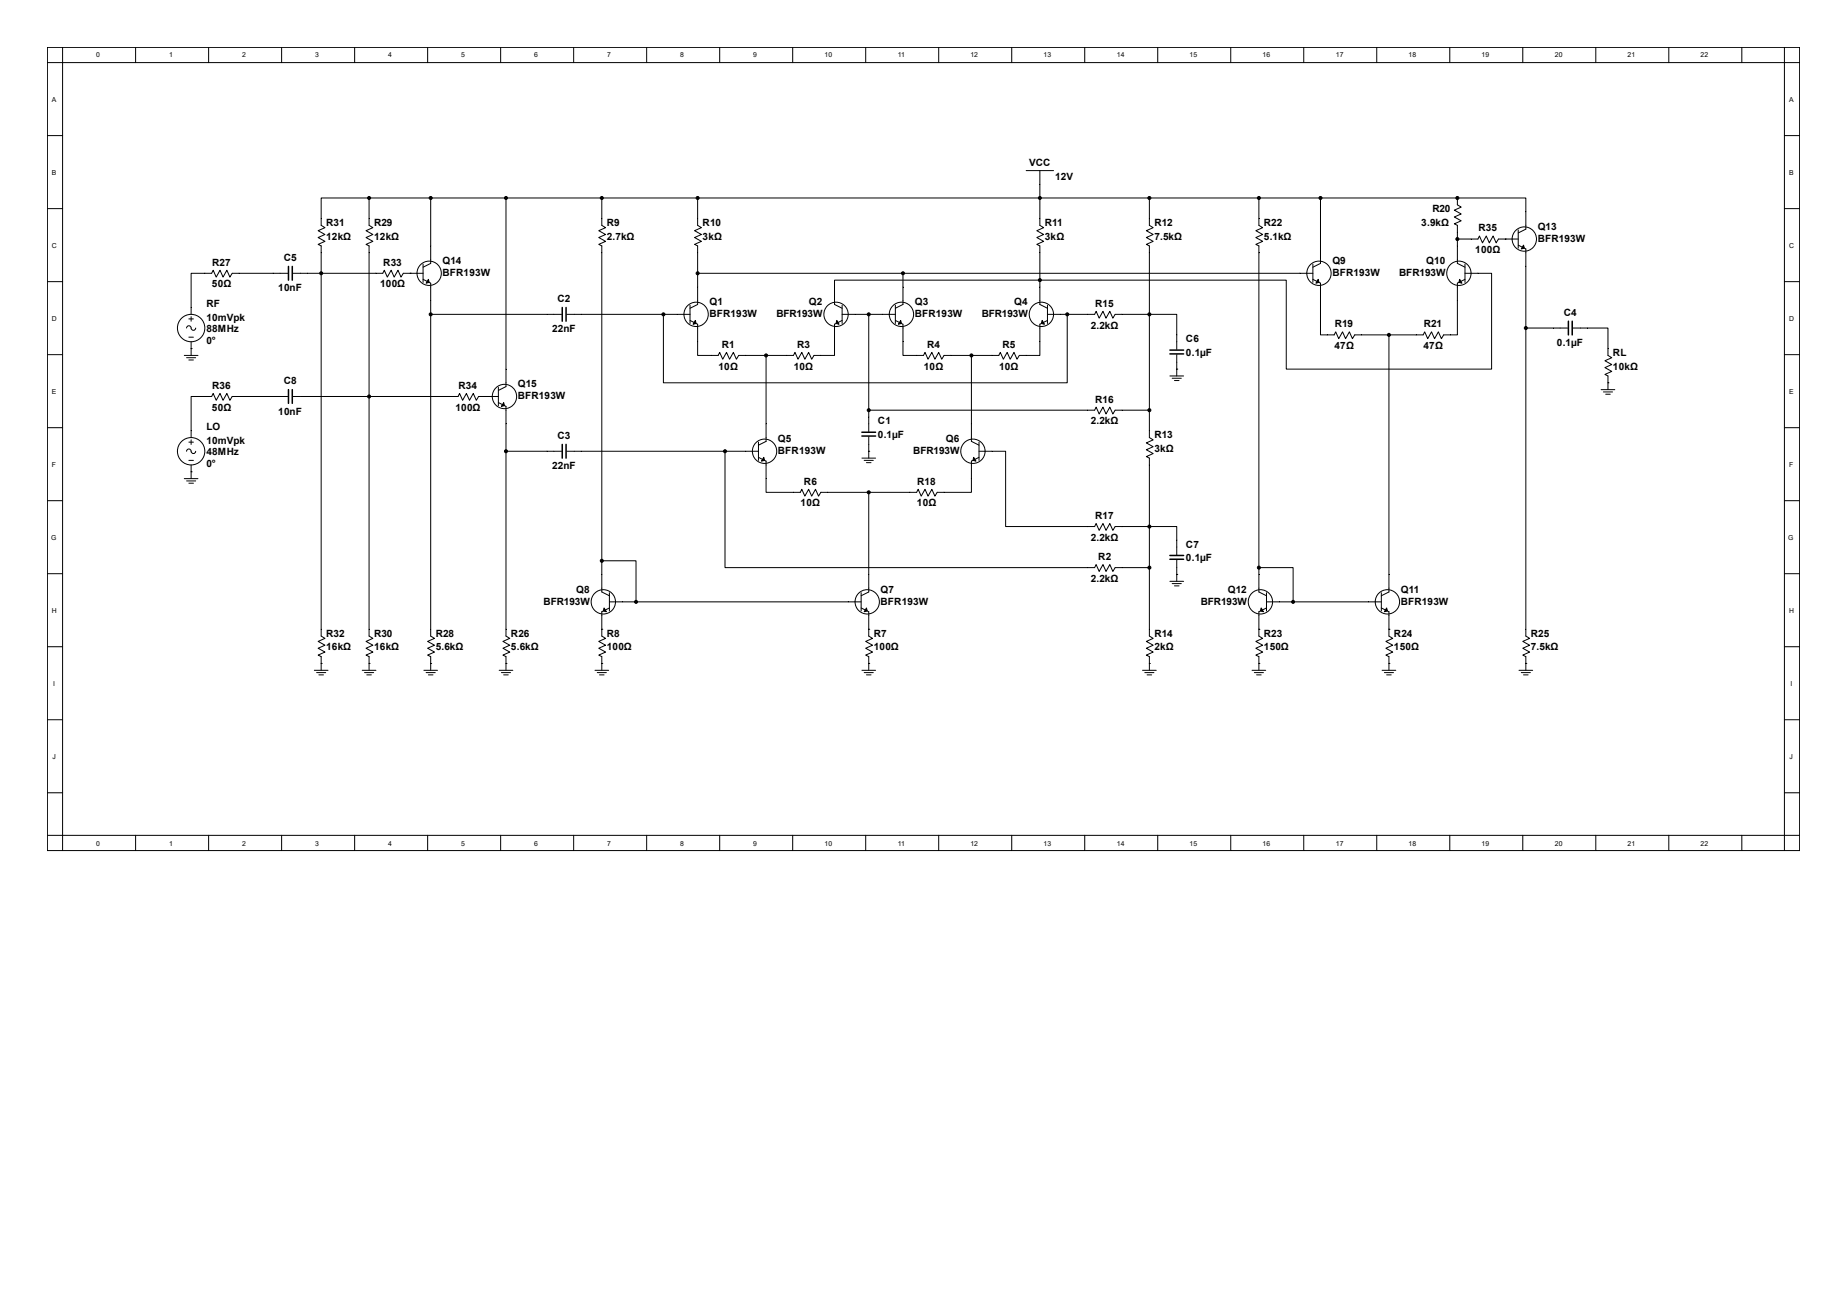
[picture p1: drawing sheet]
<svg xmlns="http://www.w3.org/2000/svg" width="297mm" height="210mm" viewBox="0 0 297 210" stroke-linecap="round" stroke-linejoin="round" font-family="sans-serif">
<g fill="none" stroke="#000" stroke-width=".16">
<path d="M7.6 7.6h281.8v129.2h-281.8zM7.6 10.1h281.8M10.1 7.6v129.2M21.8 7.6v2.5M33.5 7.6v2.5M45.3 7.6v2.5M57 7.6v2.5M68.8 7.6v2.5M80.5 7.6v2.5M92.2 7.6v2.5M104 7.6v2.5M115.7 7.6v2.5"/>
<path d="M127.5 7.6v2.5M139.2 7.6v2.5M151 7.6v2.5M162.7 7.6v2.5M174.4 7.6v2.5M186.2 7.6v2.5M197.9 7.6v2.5M209.7 7.6v2.5M221.4 7.6v2.5M233.1 7.6v2.5M244.9 7.6v2.5M256.6 7.6v2.5"/>
<path d="M268.4 7.6v2.5M280.1 7.6v2.5M286.9 7.6v129.2M7.6 21.8h2.5M7.6 33.5h2.5M59.4 31.8v4.4l.6 .4-1.1 .5 1.1 .6-1.1 .5 1.1 .6-1.1 .5 .5 .2v62.8l.6 .4-1.1 .4 1.1 .7-1.1 .4 1.1 .7-1.1 .4 .5 .3v2.2M59.4 31.8h-7.8v4.4l.7 .4-1.1 .5 1.1 .6-1.1 .5 1.1 .6-1.1 .5 .4 .2v62.8l.7 .4-1.1 .4 1.1 .7-1.1 .4 1.1 .7-1.1 .4 .4 .3v2.2M59.4 31.8h175M69.3 31.8v10.6l-1.3 .6M81.4 31.8v30.4l-1.3 .6M96.8 31.8v4.4l.6 .4-1.1 .5 1.1 .6-1.1 .5 1.1 .6-1.1 .5 .5 .2v55.7l1.2 .6M112.2 31.8v4.4l.6 .4-1.1 .5 1.1 .6-1.1 .5 1.1 .6-1.1 .5 .5 .2v9.5l-1.2 .6"/>
<path d="M165 27.4h4.4M167.2 27.4v8.8l.6 .4-1.1 .5 1.1 .6-1.1 .5 1.1 .6-1.1 .5 .5 .2v9.5l1.2 .6M184.8 31.8v4.4l.6 .4-1.1 .5 1.1 .6-1.1 .5 1.1 .6-1.1 .5 .5 .2v30.9l.6 .3-1.1 .5 1.1 .6-1.1 .5 1.1 .6-1.1 .5 .5 .3v28.6l.6 .4-1.1 .4 1.1 .7-1.1 .4 1.1 .7-1.1 .4 .5 .3v2.2M202.4 31.8v4.4l.6 .4-1.1 .5 1.1 .6-1.1 .5 1.1 .6-1.1 .5 .5 .2v55.7l1.3 .6M212.3 31.8v10.6l-1.2 .6M234.4 31.8v1.1l.6 .4-1.1 .5 1.1 .6-1.1 .5 1.1 .6-1.1 .5 .5 .2v6.2l1.2 .6M234.4 31.8h11v5.1l-1.3 .6M234.4 38.4h3.3l.2-.4 .5 1.1 .6-1.1 .5 1.1 .6-1.1 .5 1.1 .4-.7h3.1M242.1 38.4h.1M244.1 39.4l1.3 .6v62.3l.6 .4-1.1 .4 1.1 .7-1.1 .4 1.1 .7-1.1 .4 .5 .3v2.2M244.1 37v2.9M286.9 21.8h2.5"/>
<path d="M286.9 33.5h2.5M7.6 45.3h2.5M7.6 57h2.5M29.6 57.2h2.2M30 52.8a.37 .37 0 0 1 .4-.4 .37 .37 0 0 1 .3 .4M30 57.5h1.5M30.4 51.3h.7M30.4 54.2h.7M30.4 57.9h.7M30.7 56.1h.1M30.7 50.9v.8M30.7 55v2.2"/>
<path d="M30.7 52.8a.37 .37 0 0 0 .4 .3 .37 .37 0 0 0 .4-.3M46.3 43.9h-9l-.3 .7-.5-1.1-.6 1.1-.5-1.1-.6 1.1-.5-1.1-.3 .4h-3.3v6.7M47.1 43.9h14.5l.2-.4 .5 1.1 .6-1.1 .5 1.1 .6-1.1 .5 1.1 .4-.7h3.1M66 43.9h.1M68 44.9l1.3 .6v56.8l.6 .4-1.1 .4 1.1 .7-1.1 .4 1.1 .7-1.1 .4 .5 .3v2.2M68 42.5v2.9M69.3 50.6h21M91.1 50.6h19.9M106.7 50.6v11h64.9v-11M111 51.5l1.2 .6v5.1h3.3l.2-.5 .5 1.1 .6-1.1 .5 1.1 .6-1.1 .5 1.1 .4-.6h8.8l.2-.5 .5 1.1 .6-1.1 .5 1.1 .6-1.1 .5 1.1 .4-.6h3.3v-5.1l1.2-.6M111 49.1v2.9M112.2 43.9h98.9"/>
<path d="M123.2 57.2v13.8l-1.2 .6M135.4 50.6h8.6M135.4 49.1v2.9M139.7 50.6v18.8M144 51.5l1.2 .6v5.1h3.3l.2-.5 .5 1.1 .6-1.1 .5 1.1 .7-1.1 .4 1.1 .4-.6h8.8l.3-.5 .4 1.1 .7-1.1 .4 1.1 .7-1.1 .4 1.1 .4-.6h3.3v-5.1l1.2-.6M144 49.1v2.9M145.2 43.9v5.1l-1.2 .6M156.2 57.2v13.8l1.2 .6M168.4 50.6h7.6l.3-.5 .5 1.1 .6-1.1 .5 1.1 .6-1.1 .5 1.1 .3-.6h9.9v5.6M168.4 49.1v2.9M189.2 59.4h.1M189.2 57v3.5"/>
<path d="M211.1 44.9l1.2 .6v8.4h2.2l.3-.5 .5 1.1 .6-1.1 .5 1.1 .6-1.1 .5 1.1 .3-.6h11.1l.2-.5 .5 1.1 .6-1.1 .5 1.1 .6-1.1 .5 1.1 .4-.6h2.2v-8.4l1.2-.6M211.1 42.5v2.9M223.4 53.9v41.3l-1.3 .6M235.6 43.9h4.3v15.5h-33.1v-14.4h-72.6v4l1.2 .6M235.6 42.5v2.9M245.4 52.8h6.7M252.9 52.8h5.7v4.4l.6 .3-1.1 .5 1.1 .6-1.1 .5 1.1 .6-1.1 .5 .5 .3v2.2M286.9 45.3h2.5M286.9 57h2.5M7.6 68.8h2.5M29.6 77h2.2M30 72.6a.37 .37 0 0 1 .4-.4 .37 .37 0 0 1 .3 .4"/>
<path d="M30 77.3h1.5M30.4 74h.7M30.4 71.1h.7M30.4 77.7h.7M30.7 75.9h.1M30.7 70.7v.8M30.7 74.8v2.2M30.7 72.6a.37 .37 0 0 0 .4 .3 .37 .37 0 0 0 .4-.3M46.3 63.8h-9l-.3 .6-.5-1.1-.6 1.1-.5-1.1-.6 1.1-.5-1.1-.3 .5h-3.3v6.6M47.1 63.8h26.6l.2-.5 .5 1.1 .6-1.1 .5 1.1 .6-1.1 .5 1.1 .4-.6h3.1M78.1 63.8h.1M80.1 64.7l1.3 .6v37l.6 .4-1.1 .4 1.1 .7-1.1 .4 1.1 .7-1.1 .4 .5 .3v2.2"/>
<path d="M80.1 62.3v2.9M81.4 72.6h8.9M91.1 72.6h30.9M116.6 72.6v18.7h59.4l.3-.5 .5 1.1 .6-1.1 .5 1.1 .6-1.1 .5 1.1 .3-.6h5.5M122 73.5l1.2 .7v5h5.5l.2-.5 .5 1.1 .6-1.1 .5 1.1 .6-1.1 .5 1.1 .4-.6h15.4l.2-.5 .5 1.1 .6-1.1 .5 1.1 .6-1.1 .5 1.1 .4-.6h5.5v-5l1.2-.7M122 71.1v2.9M138.6 73.7h2.2M139 74h1.4M139.3 74.4h.8M139.7 66h36.3l.3-.5 .5 1.1 .6-1.1 .5 1.1 .6-1.1 .5 1.1 .3-.6h5.5M139.7 72.6h.1M139.7 79.2v16l-1.2 .6"/>
<path d="M139.7 70.2v3.5M157.4 72.6h4.3v12.1h14.3l.3-.5 .5 1.1 .6-1.1 .5 1.1 .6-1.1 .5 1.1 .3-.6h9.9v4.5M157.4 71.1v2.9M188.1 60.5h2.2M188.5 60.8h1.5M188.9 61.2h.7M257.5 62.7h2.2M257.8 63h1.5M258.2 63.4h.7M258.6 61.6h.1M286.9 68.8h2.5M7.6 80.5h2.5"/>
<path d="M7.6 92.3h2.5M96.8 90.2h5.5v6.6M98 97.8l-1.2 .6v3.9l.6 .4-1.1 .4 1.1 .7-1.1 .4 1.1 .7-1.1 .4 .5 .3v2.2M98 96.8h40.5M98 95.3v3M138.5 97.8l1.2 .6v3.9l.6 .4-1.1 .4 1.1 .7-1.1 .4 1.1 .7-1.1 .4 .5 .3v2.2M138.5 95.3v3M188.1 93.5h2.2M188.5 93.8h1.5M188.9 94.2h.7M189.2 92.4h.1M189.2 90.1v3.4"/>
<path d="M202.4 91.3h5.5v5.5M203.7 97.8l-1.3 .6v3.9l.6 .4-1.1 .4 1.1 .7-1.1 .4 1.1 .7-1.1 .4 .5 .3v2.2M203.7 96.8h18.4M203.7 95.3v3M222.1 97.8l1.3 .6v3.9l.6 .4-1.1 .4 1.1 .7-1.1 .4 1.1 .7-1.1 .4 .5 .3v2.2M222.1 95.3v3M286.9 80.5h2.5M286.9 92.3h2.5M7.6 104h2.5M7.6 115.7h2.5M50.5 107.8h2.2M50.9 108.2h1.5"/>
<path d="M51.3 108.5h.7M51.6 106.7h.1M58.3 107.8h2.2M58.6 108.2h1.5M59 108.5h.7M59.4 106.7h.1M68.2 107.8h2.2M68.5 108.2h1.5M68.9 108.5h.7M69.3 106.7h.1M80.3 107.8h2.2M80.6 108.2h1.5"/>
<path d="M81 108.5h.7M81.4 106.7h.1M95.7 107.8h2.2M96 108.2h1.5M96.4 108.5h.7M96.8 101.2h.1M96.8 106.7h.1M138.6 107.8h2.2M139 108.2h1.4M139.3 108.5h.8M139.7 101.2h.1M139.7 106.7h.1"/>
<path d="M183.7 107.8h2.2M184.1 108.2h1.5M184.5 108.5h.7M184.8 106.7h.1M201.3 107.8h2.2M201.7 108.2h1.5M202.1 108.5h.7M202.4 101.2h.1M202.4 106.7h.1M222.2 107.8h2.3M222.6 108.2h1.5M223 108.5h.7"/>
<path d="M223.4 101.2h.1M223.4 106.7h.1M244.3 107.8h2.2M244.6 108.2h1.5M245 108.5h.7M245.4 106.7h.1M286.9 104h2.5M286.9 115.7h2.5M7.6 127.5h2.5M7.6 134.3h281.8M21.8 134.3v2.5M33.5 134.3v2.5"/>
<path d="M45.3 134.3v2.5M57 134.3v2.5M68.8 134.3v2.5M80.5 134.3v2.5M92.2 134.3v2.5M104 134.3v2.5M115.7 134.3v2.5M127.5 134.3v2.5M139.2 134.3v2.5M151 134.3v2.5M162.7 134.3v2.5M174.4 134.3v2.5"/>
<path d="M186.2 134.3v2.5M197.9 134.3v2.5M209.7 134.3v2.5M221.4 134.3v2.5M233.1 134.3v2.5M244.9 134.3v2.5M256.6 134.3v2.5M268.4 134.3v2.5M280.1 134.3v2.5M286.9 127.5h2.5"/>
<circle cx="245.1" cy="38.4" r="1.96"/>
<circle cx="30.7" cy="52.8" r="2.2"/>
<circle cx="69" cy="43.9" r="1.96"/>
<circle cx="111.9" cy="50.5" r="1.96"/>
<circle cx="134.4" cy="50.5" r="1.96"/>
<circle cx="145" cy="50.5" r="1.96"/>
<circle cx="167.5" cy="50.5" r="1.96"/>
<circle cx="212.1" cy="43.9" r="1.96"/>
<circle cx="234.6" cy="43.9" r="1.96"/>
<circle cx="30.7" cy="72.6" r="2.2"/>
<circle cx="81.1" cy="63.8" r="1.96"/>
<circle cx="122.9" cy="72.6" r="1.96"/>
<circle cx="156.5" cy="72.6" r="1.96"/>
<circle cx="97" cy="96.8" r="1.96"/>
<circle cx="139.5" cy="96.8" r="1.96"/>
<circle cx="202.7" cy="96.8" r="1.96"/>
<circle cx="223.1" cy="96.8" r="1.96"/>
</g>
<g fill="#000" stroke="#000" stroke-width=".16">
<path d="M245 39.4l.1 .5-.5 .1zM68.9 44.9l.1 .5-.5 .1zM111.8 51.5l.1 .5-.4 .1zM134.6 51.5l.3 .6-.5-.1zM144.8 51.5l.2 .5-.5 .1zM167.6 51.5l.3 .6-.4-.1zM212 44.9l.1 .5-.5 .1zM234.7 44.9l.4 .6-.5-.1zM81 64.7l.1 .5-.5 .1zM122.8 73.5l.1 .5-.4 .2zM156.6 73.5l.3 .7-.4-.2zM97.1 97.8l.4 .6-.5-.1z"/>
<path d="M139.3 97.8l.2 .5-.5 .1zM202.8 97.8l.4 .6-.5-.1zM223 97.8l.1 .5-.5 .1z"/>
<circle cx="59.4" cy="31.8" r=".24"/>
<circle cx="69.3" cy="31.8" r=".24"/>
<circle cx="81.4" cy="31.8" r=".24"/>
<circle cx="96.8" cy="31.8" r=".24"/>
<circle cx="112.2" cy="31.8" r=".24"/>
<circle cx="167.2" cy="31.8" r=".24"/>
<circle cx="184.8" cy="31.8" r=".24"/>
<circle cx="202.4" cy="31.8" r=".24"/>
<circle cx="212.3" cy="31.8" r=".24"/>
<circle cx="234.4" cy="31.8" r=".24"/>
<circle cx="234.4" cy="38.4" r=".24"/>
<circle cx="51.6" cy="43.9" r=".24"/>
<circle cx="69.3" cy="50.5" r=".24"/>
<circle cx="106.7" cy="50.5" r=".24"/>
<circle cx="112.2" cy="43.9" r=".24"/>
<circle cx="123.2" cy="57.2" r=".24"/>
<circle cx="139.7" cy="50.5" r=".24"/>
<circle cx="145.2" cy="43.9" r=".24"/>
<circle cx="156.2" cy="57.2" r=".24"/>
<circle cx="167.2" cy="45" r=".24"/>
<circle cx="171.6" cy="50.5" r=".24"/>
<circle cx="184.8" cy="50.5" r=".24"/>
<circle cx="223.4" cy="53.9" r=".24"/>
<circle cx="245.4" cy="52.8" r=".24"/>
<circle cx="59.4" cy="63.8" r=".24"/>
<circle cx="81.4" cy="72.6" r=".24"/>
<circle cx="116.6" cy="72.6" r=".24"/>
<circle cx="139.7" cy="66" r=".24"/>
<circle cx="139.7" cy="79.2" r=".24"/>
<circle cx="184.8" cy="66" r=".24"/>
<circle cx="96.8" cy="90.2" r=".24"/>
<circle cx="102.3" cy="96.8" r=".24"/>
<circle cx="184.8" cy="84.7" r=".24"/>
<circle cx="184.8" cy="91.3" r=".24"/>
<circle cx="202.4" cy="91.3" r=".24"/>
<circle cx="207.9" cy="96.8" r=".24"/>
</g>
<g fill="none" stroke="#000" stroke-width=".24">
<path d="M46.4 42.8v2.2M47 42.8v2.2M90.4 49.5v2.2M91 49.5v2.2M188.1 56.3h2.2M188.1 56.9h2.2M252.2 51.7v2.2M252.8 51.7v2.2M46.4 62.7v2.2M47 62.7v2.2M90.4 71.5v2.2M91 71.5v2.2"/>
<path d="M138.6 69.5h2.2M138.6 70.1h2.2M188.1 89.3h2.2M188.1 89.9h2.2"/>
</g>
<g font-size="1.6">
<text x="165.5" y="26.7">VCC</text>
<text x="169.7" y="29">12V</text>
<text x="230.3" y="34.1">R20</text>
<text x="45.6" y="42">C5</text>
<text x="52.5" y="36.3">R31</text>
<text x="52.5" y="38.5">12kΩ</text>
<text x="60.2" y="36.3">R29</text>
<text x="60.2" y="38.5">12kΩ</text>
<text x="97.6" y="36.3">R9</text>
<text x="97.6" y="38.5">2.7kΩ</text>
<text x="113" y="36.3">R10</text>
<text x="113" y="38.5">3kΩ</text>
<text x="168" y="36.3">R11</text>
<text x="168" y="38.5">3kΩ</text>
<text x="185.6" y="36.3">R12</text>
<text x="185.6" y="38.5">7.5kΩ</text>
<text x="203.2" y="36.3">R22</text>
<text x="203.2" y="38.5">5.1kΩ</text>
<text x="228.6" y="36.3">3.9kΩ</text>
<text x="237.2" y="40.7">100Ω</text>
<text x="237.7" y="37.2">R35</text>
<text x="247.3" y="37">Q13</text>
<text x="247.3" y="38.9">BFR193W</text>
<text x="34.1" y="46.2">50Ω</text>
<text x="34.1" y="42.7">R27</text>
<text x="44.7" y="46.9">10nF</text>
<text x="61.1" y="46.2">100Ω</text>
<text x="61.6" y="42.7">R33</text>
<text x="71.2" y="42.5">Q14</text>
<text x="71.2" y="44.4">BFR193W</text>
<text x="214.2" y="42.5">Q9</text>
<text x="214.2" y="44.4">BFR193W</text>
<text x="225" y="44.4">BFR193W</text>
<text x="229.4" y="42.5">Q10</text>
<text x="33.2" y="49.4">RF</text>
<text x="33.2" y="51.6">10mVpk</text>
<text x="33.2" y="53.4">88MHz</text>
<text x="88.8" y="53.5">22nF</text>
<text x="89.7" y="48.6">C2</text>
<text x="114.1" y="49.1">Q1</text>
<text x="114.1" y="51">BFR193W</text>
<text x="124.8" y="51">BFR193W</text>
<text x="130.1" y="49.1">Q2</text>
<text x="147.1" y="49.1">Q3</text>
<text x="147.1" y="51">BFR193W</text>
<text x="157.9" y="51">BFR193W</text>
<text x="163.1" y="49.1">Q4</text>
<text x="175.4" y="52.8">2.2kΩ</text>
<text x="176.1" y="49.3">R15</text>
<text x="214.6" y="52.6">R19</text>
<text x="228.9" y="52.6">R21</text>
<text x="251.5" y="50.8">C4</text>
<text x="33.2" y="55.2">0°</text>
<text x="115.5" y="59.4">10Ω</text>
<text x="116.1" y="55.9">R1</text>
<text x="127.6" y="59.4">10Ω</text>
<text x="128.2" y="55.9">R3</text>
<text x="148.5" y="59.4">10Ω</text>
<text x="149.1" y="55.9">R4</text>
<text x="160.7" y="59.4">10Ω</text>
<text x="161.2" y="55.9">R5</text>
<text x="190.7" y="55">C6</text>
<text x="190.7" y="57.2">0.1µF</text>
<text x="214.6" y="56.1">47Ω</text>
<text x="228.9" y="56.1">47Ω</text>
<text x="250.4" y="55.7">0.1µF</text>
<text x="259.4" y="57.2">RL</text>
<text x="259.4" y="59.4">10kΩ</text>
<text x="34.1" y="62.5">R36</text>
<text x="45.6" y="61.8">C8</text>
<text x="73.7" y="62.5">R34</text>
<text x="83.3" y="62.3">Q15</text>
<text x="83.3" y="64.2">BFR193W</text>
<text x="176.1" y="64.7">R16</text>
<text x="33.2" y="69.2">LO</text>
<text x="33.2" y="71.4">10mVpk</text>
<text x="34.1" y="66">50Ω</text>
<text x="44.7" y="66.7">10nF</text>
<text x="73.2" y="66">100Ω</text>
<text x="89.7" y="70.6">C3</text>
<text x="125.1" y="71.1">Q5</text>
<text x="141.2" y="68.2">C1</text>
<text x="141.2" y="70.4">0.1µF</text>
<text x="152.1" y="71.1">Q6</text>
<text x="175.4" y="68.2">2.2kΩ</text>
<text x="185.6" y="70.4">R13</text>
<text x="33.2" y="73.2">48MHz</text>
<text x="33.2" y="75.1">0°</text>
<text x="88.8" y="75.5">22nF</text>
<text x="125.1" y="73">BFR193W</text>
<text x="129.3" y="77.9">R6</text>
<text x="146.9" y="73">BFR193W</text>
<text x="147.5" y="77.9">R18</text>
<text x="185.6" y="72.6">3kΩ</text>
<text x="128.7" y="81.4">10Ω</text>
<text x="147.4" y="81.4">10Ω</text>
<text x="176.1" y="83.4">R17</text>
<text x="175.4" y="87">2.2kΩ</text>
<text x="190.7" y="88.1">C7</text>
<text x="92.7" y="95.3">Q8</text>
<text x="141.6" y="95.3">Q7</text>
<text x="175.4" y="93.6">2.2kΩ</text>
<text x="176.6" y="90">R2</text>
<text x="190.7" y="90.3">0.1µF</text>
<text x="197.4" y="95.3">Q12</text>
<text x="225.3" y="95.3">Q11</text>
<text x="87.4" y="97.2">BFR193W</text>
<text x="141.6" y="97.2">BFR193W</text>
<text x="193.1" y="97.2">BFR193W</text>
<text x="225.3" y="97.2">BFR193W</text>
<text x="52.5" y="102.4">R32</text>
<text x="52.5" y="104.6">16kΩ</text>
<text x="60.2" y="102.4">R30</text>
<text x="60.2" y="104.6">16kΩ</text>
<text x="70.1" y="102.4">R28</text>
<text x="70.1" y="104.6">5.6kΩ</text>
<text x="82.2" y="102.4">R26</text>
<text x="82.2" y="104.6">5.6kΩ</text>
<text x="97.6" y="102.4">R8</text>
<text x="97.6" y="104.6">100Ω</text>
<text x="140.5" y="102.4">R7</text>
<text x="140.5" y="104.6">100Ω</text>
<text x="185.6" y="102.4">R14</text>
<text x="185.6" y="104.6">2kΩ</text>
<text x="203.2" y="102.4">R23</text>
<text x="203.2" y="104.6">150Ω</text>
<text x="224.2" y="102.4">R24</text>
<text x="224.2" y="104.6">150Ω</text>
<text x="246.2" y="102.4">R25</text>
<text x="246.2" y="104.6">7.5kΩ</text>
</g>
<g font-size="1.1">
<text x="15.5" y="9.2">0</text>
<text x="27.2" y="9.2">1</text>
<text x="38.9" y="9.2">2</text>
<text x="50.7" y="9.2">3</text>
<text x="62.4" y="9.2">4</text>
<text x="74.2" y="9.2">5</text>
<text x="85.9" y="9.2">6</text>
<text x="97.6" y="9.2">7</text>
<text x="109.4" y="9.2">8</text>
<text x="121.1" y="9.2">9</text>
<text x="132.6" y="9.2">10</text>
<text x="144.4" y="9.2">11</text>
<text x="156" y="9.2">12</text>
<text x="167.8" y="9.2">13</text>
<text x="179.6" y="9.2">14</text>
<text x="191.3" y="9.2">15</text>
<text x="203" y="9.2">16</text>
<text x="214.8" y="9.2">17</text>
<text x="226.5" y="9.2">18</text>
<text x="238.3" y="9.2">19</text>
<text x="250" y="9.2">20</text>
<text x="261.7" y="9.2">21</text>
<text x="273.5" y="9.2">22</text>
<text x="8.3" y="16.3">A</text>
<text x="287.7" y="16.3">A</text>
<text x="8.3" y="28.1">B</text>
<text x="287.7" y="28.1">B</text>
<text x="8.3" y="39.8">C</text>
<text x="287.7" y="39.8">C</text>
<text x="8.3" y="51.6">D</text>
<text x="287.7" y="51.6">D</text>
<text x="8.3" y="63.3">E</text>
<text x="287.7" y="63.3">E</text>
<text x="8.3" y="75.1">F</text>
<text x="287.7" y="75.1">F</text>
<text x="8.2" y="86.8">G</text>
<text x="287.6" y="86.8">G</text>
<text x="8.3" y="98.6">H</text>
<text x="287.7" y="98.6">H</text>
<text x="8.6" y="110.3">I</text>
<text x="287.9" y="110.3">I</text>
<text x="8.5" y="122">J</text>
<text x="287.8" y="122">J</text>
<text x="15.5" y="136">0</text>
<text x="27.2" y="136">1</text>
<text x="38.9" y="136">2</text>
<text x="50.7" y="136">3</text>
<text x="62.4" y="136">4</text>
<text x="74.2" y="136">5</text>
<text x="85.9" y="136">6</text>
<text x="97.6" y="136">7</text>
<text x="109.4" y="136">8</text>
<text x="121.1" y="136">9</text>
<text x="132.6" y="136">10</text>
<text x="144.4" y="136">11</text>
<text x="156" y="136">12</text>
<text x="167.8" y="136">13</text>
<text x="179.6" y="136">14</text>
<text x="191.3" y="136">15</text>
<text x="203" y="136">16</text>
<text x="214.8" y="136">17</text>
<text x="226.5" y="136">18</text>
<text x="238.3" y="136">19</text>
<text x="250" y="136">20</text>
<text x="261.7" y="136">21</text>
<text x="273.5" y="136">22</text>
</g>
</svg>
